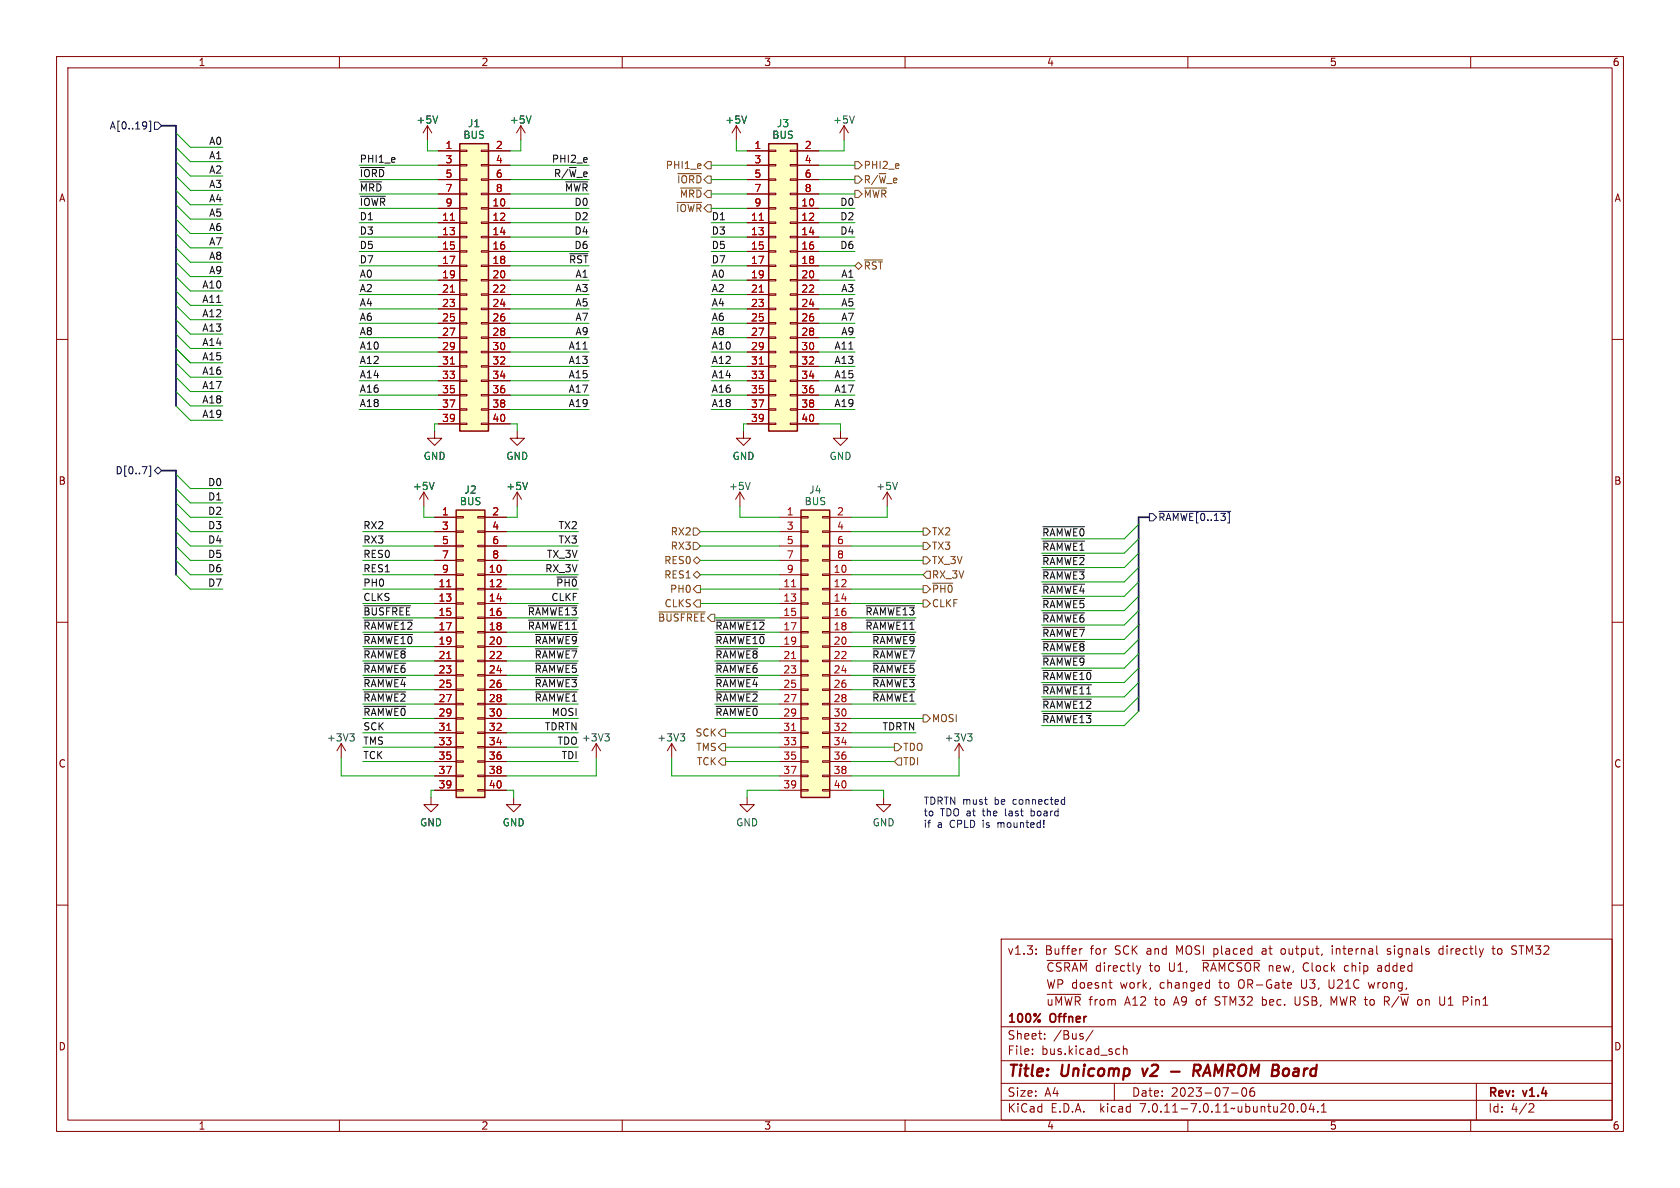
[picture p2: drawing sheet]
<svg xmlns="http://www.w3.org/2000/svg" width="297mm" height="210mm" viewBox="0 0 297 210" stroke-linecap="round" stroke-linejoin="round" font-family="sans-serif">
<g fill="none" stroke="#840000" stroke-width=".18">
<path d="M10 10h277v190h-277zM12 12h273v186h-273zM60 10v2M110 10v2M160 10v2M210 10v2M260 10v2M75.6 22.2l-.8 1.3M75.6 22.2v2.6M75.6 22.2l.7 1.3M77.5 26.7h3.8M77.5 36.8h3.8"/>
<path d="M77.5 39.4h3.8M77.5 29.2h3.8M77.5 31.8h3.8M77.5 34.3h3.8M81.3 39.2h1.2v.3h-1.2zM81.3 36.7h1.2v.3h-1.2zM81.3 34.2h1.2v.2h-1.2zM81.3 31.6h1.2v.3h-1.2zM81.3 29.1h1.2v.2h-1.2zM81.3 26.5h1.2v.3h-1.2zM85.1 39.2h1.3v.3h-1.3zM85.1 36.7h1.3v.3h-1.3z"/>
<path d="M85.1 34.2h1.3v.2h-1.3zM85.1 31.6h1.3v.3h-1.3zM85.1 29.1h1.3v.2h-1.3zM85.1 26.5h1.3v.3h-1.3zM86.4 26.7h3.8M86.4 36.8h3.8M86.4 39.4h3.8M86.4 29.2h3.8M86.4 31.8h3.8M86.4 34.3h3.8M92.1 22.2l.7 1.3M92.1 22.2v2.6"/>
<path d="M92.1 22.2l-.8 1.3M130.2 22.2l-.8 1.3M130.2 22.2v2.6M130.2 22.2l.7 1.3M132.1 26.7h3.8M132.1 36.8h3.8M132.1 39.4h3.8M132.1 29.2h3.8M132.1 31.8h3.8M132.1 34.3h3.8M135.9 39.2h1.3v.3h-1.3zM135.9 36.7h1.3v.3h-1.3z"/>
<path d="M135.9 34.2h1.3v.2h-1.3zM135.9 31.6h1.3v.3h-1.3zM135.9 29.1h1.3v.2h-1.3zM135.9 26.5h1.3v.3h-1.3zM139.7 39.2h1.3v.3h-1.3zM139.7 36.7h1.3v.3h-1.3zM139.7 34.2h1.3v.2h-1.3zM139.7 31.6h1.3v.3h-1.3zM139.7 29.1h1.3v.2h-1.3zM139.7 26.5h1.3v.3h-1.3zM141 26.7h3.8M141 36.8h3.8"/>
<path d="M141 39.4h3.8M141 29.2h3.8M141 31.8h3.8M141 34.3h3.8M149.2 22.2l.8 1.3M149.2 22.2v2.6M149.2 22.2l-.7 1.3M10 60h2M77.5 41.9h3.8M77.5 44.5h3.8M77.5 47h3.8M77.5 49.5h3.8"/>
<path d="M77.5 52.1h3.8M77.5 54.6h3.8M77.5 57.2h3.8M77.5 59.7h3.8M81.3 59.6h1.2v.2h-1.2zM81.3 57h1.2v.3h-1.2zM81.3 54.5h1.2v.2h-1.2zM81.3 51.9h1.2v.3h-1.2zM81.3 49.4h1.2v.3h-1.2zM81.3 46.9h1.2v.2h-1.2zM81.3 44.3h1.2v.3h-1.2zM81.3 41.8h1.2v.2h-1.2z"/>
<path d="M85.1 59.6h1.3v.2h-1.3zM85.1 57h1.3v.3h-1.3zM85.1 54.5h1.3v.2h-1.3zM85.1 51.9h1.3v.3h-1.3zM85.1 49.4h1.3v.3h-1.3zM85.1 46.9h1.3v.2h-1.3zM85.1 44.3h1.3v.3h-1.3zM85.1 41.8h1.3v.2h-1.3zM86.4 41.9h3.8M86.4 44.5h3.8M86.4 47h3.8M86.4 49.5h3.8"/>
<path d="M86.4 52.1h3.8M86.4 54.6h3.8M86.4 57.2h3.8M86.4 59.7h3.8M132.1 41.9h3.8M132.1 44.5h3.8M132.1 47h3.8M132.1 49.5h3.8M132.1 52.1h3.8M132.1 54.6h3.8M132.1 57.2h3.8M132.1 59.7h3.8"/>
<path d="M135.9 59.6h1.3v.2h-1.3zM135.9 57h1.3v.3h-1.3zM135.9 54.5h1.3v.2h-1.3zM135.9 51.9h1.3v.3h-1.3zM135.9 49.4h1.3v.3h-1.3zM135.9 46.9h1.3v.2h-1.3zM135.9 44.3h1.3v.3h-1.3zM135.9 41.8h1.3v.2h-1.3zM139.7 59.6h1.3v.2h-1.3zM139.7 57h1.3v.3h-1.3zM139.7 54.5h1.3v.2h-1.3zM139.7 51.9h1.3v.3h-1.3z"/>
<path d="M139.7 49.4h1.3v.3h-1.3zM139.7 46.9h1.3v.2h-1.3zM139.7 44.3h1.3v.3h-1.3zM139.7 41.8h1.3v.2h-1.3zM141 41.9h3.8M141 44.5h3.8M141 47h3.8M141 49.5h3.8M141 52.1h3.8M141 54.6h3.8M141 57.2h3.8M141 59.7h3.8"/>
<path d="M285 60h2M76.8 76.2v1.3h1.3l-1.3 1.2-1.2-1.2h1.2M77.5 62.2h3.8M77.5 64.8h3.8M77.5 67.3h3.8M77.5 69.9h3.8M77.5 72.4h3.8M77.5 74.9h3.8M81.3 74.8h1.2v.3h-1.2zM81.3 72.3h1.2v.2h-1.2zM81.3 69.7h1.2v.3h-1.2zM81.3 67.2h1.2v.2h-1.2z"/>
<path d="M81.3 64.6h1.2v.3h-1.2zM81.3 62.1h1.2v.3h-1.2zM85.1 74.8h1.3v.3h-1.3zM85.1 72.3h1.3v.2h-1.3zM85.1 69.7h1.3v.3h-1.3zM85.1 67.2h1.3v.2h-1.3zM85.1 64.6h1.3v.3h-1.3zM85.1 62.1h1.3v.3h-1.3zM86.4 62.2h3.8M86.4 64.8h3.8M86.4 67.3h3.8M86.4 69.9h3.8"/>
<path d="M86.4 72.4h3.8M86.4 74.9h3.8M91.4 76.2v1.3h1.3l-1.3 1.2-1.2-1.2h1.2M131.4 76.2v1.3h1.3l-1.3 1.2-1.2-1.2h1.2M132.1 62.2h3.8M132.1 64.8h3.8M132.1 67.3h3.8M132.1 69.9h3.8M132.1 72.4h3.8M132.1 74.9h3.8M135.9 74.8h1.3v.3h-1.3zM135.9 72.3h1.3v.2h-1.3z"/>
<path d="M135.9 69.7h1.3v.3h-1.3zM135.9 67.2h1.3v.2h-1.3zM135.9 64.6h1.3v.3h-1.3zM135.9 62.1h1.3v.3h-1.3zM139.7 74.8h1.3v.3h-1.3zM139.7 72.3h1.3v.2h-1.3zM139.7 69.7h1.3v.3h-1.3zM139.7 67.2h1.3v.2h-1.3zM139.7 64.6h1.3v.3h-1.3zM139.7 62.1h1.3v.3h-1.3zM141 62.2h3.8M141 64.8h3.8"/>
<path d="M141 67.3h3.8M141 69.9h3.8M141 72.4h3.8M141 74.9h3.8M148.6 76.2v1.3h1.3l-1.3 1.2-1.3-1.2h1.3M74.9 87l-.7 1.3M74.9 87v2.5M74.9 87l.8 1.3M76.8 91.4h3.8M76.8 94h3.8M76.8 96.5h3.8M76.8 99.1h3.8"/>
<path d="M80.6 98.9h1.3v.3h-1.3zM80.6 96.4h1.3v.2h-1.3zM80.6 93.9h1.3v.2h-1.3zM80.6 91.3h1.3v.3h-1.3zM84.5 98.9h1.2v.3h-1.2zM84.5 96.4h1.2v.2h-1.2zM84.5 93.9h1.2v.2h-1.2zM84.5 91.3h1.2v.3h-1.2zM85.7 91.4h3.8M85.7 94h3.8M85.7 96.5h3.8M85.7 99.1h3.8"/>
<path d="M91.4 87l.8 1.3M91.4 87v2.5M91.4 87l-.7 1.3M130.8 87l-.8 1.3M130.8 87v2.5M130.8 87l.8 1.3M137.8 91.4h3.8M137.8 94h3.8M137.8 96.5h3.8M137.8 99.1h3.8M141.6 98.9h1.3v.3h-1.3zM141.6 96.4h1.3v.2h-1.3z"/>
<path d="M141.6 93.9h1.3v.2h-1.3zM141.6 91.3h1.3v.3h-1.3zM145.4 98.9h1.3v.3h-1.3zM145.4 96.4h1.3v.2h-1.3zM145.4 93.9h1.3v.2h-1.3zM145.4 91.3h1.3v.3h-1.3zM146.7 91.4h3.8M146.7 94h3.8M146.7 96.5h3.8M146.7 99.1h3.8M156.8 87l.8 1.3M156.8 87v2.5"/>
<path d="M156.8 87l-.7 1.3M10 110h2M76.8 101.6h3.8M76.8 104.1h3.8M76.8 106.7h3.8M76.8 109.2h3.8M76.8 111.8h3.8M76.8 114.3h3.8M76.8 116.8h3.8M76.8 119.4h3.8M80.6 119.3h1.3v.2h-1.3zM80.6 116.7h1.3v.3h-1.3z"/>
<path d="M80.6 114.2h1.3v.2h-1.3zM80.6 111.6h1.3v.3h-1.3zM80.6 109.1h1.3v.2h-1.3zM80.6 106.6h1.3v.2h-1.3zM80.6 104h1.3v.3h-1.3zM80.6 101.5h1.3v.2h-1.3zM84.5 119.3h1.2v.2h-1.2zM84.5 116.7h1.2v.3h-1.2zM84.5 114.2h1.2v.2h-1.2zM84.5 111.6h1.2v.3h-1.2zM84.5 109.1h1.2v.2h-1.2zM84.5 106.6h1.2v.2h-1.2z"/>
<path d="M84.5 104h1.2v.3h-1.2zM84.5 101.5h1.2v.2h-1.2zM85.7 101.6h3.8M85.7 104.1h3.8M85.7 106.7h3.8M85.7 109.2h3.8M85.7 111.8h3.8M85.7 114.3h3.8M85.7 116.8h3.8M85.7 119.4h3.8M137.8 101.6h3.8M137.8 104.1h3.8"/>
<path d="M137.8 106.7h3.8M137.8 109.2h3.8M137.8 111.8h3.8M137.8 114.3h3.8M137.8 116.8h3.8M137.8 119.4h3.8M141.6 119.3h1.3v.2h-1.3zM141.6 116.7h1.3v.3h-1.3zM141.6 114.2h1.3v.2h-1.3zM141.6 111.6h1.3v.3h-1.3zM141.6 109.1h1.3v.2h-1.3zM141.6 106.6h1.3v.2h-1.3z"/>
<path d="M141.6 104h1.3v.3h-1.3zM141.6 101.5h1.3v.2h-1.3zM145.4 119.3h1.3v.2h-1.3zM145.4 116.7h1.3v.3h-1.3zM145.4 114.2h1.3v.2h-1.3zM145.4 111.6h1.3v.3h-1.3zM145.4 109.1h1.3v.2h-1.3zM145.4 106.6h1.3v.2h-1.3zM145.4 104h1.3v.3h-1.3zM145.4 101.5h1.3v.2h-1.3zM146.7 101.6h3.8M146.7 104.1h3.8"/>
<path d="M146.7 106.7h3.8M146.7 109.2h3.8M146.7 111.8h3.8M146.7 114.3h3.8M146.7 116.8h3.8M146.7 119.4h3.8M285 110h2M60.3 131.4l-.7 1.3M60.3 131.4v2.6M60.3 131.4l.8 1.3M76.8 121.9h3.8M76.8 124.5h3.8"/>
<path d="M76.8 127h3.8M76.8 129.5h3.8M76.8 132.1h3.8M76.8 134.6h3.8M76.8 137.2h3.8M76.8 139.7h3.8M80.6 139.6h1.3v.2h-1.3zM80.6 137h1.3v.3h-1.3zM80.6 134.5h1.3v.2h-1.3zM80.6 132h1.3v.2h-1.3zM80.6 129.4h1.3v.3h-1.3zM80.6 126.9h1.3v.2h-1.3z"/>
<path d="M80.6 124.3h1.3v.3h-1.3zM80.6 121.8h1.3v.2h-1.3zM84.5 139.6h1.2v.2h-1.2zM84.5 137h1.2v.3h-1.2zM84.5 134.5h1.2v.2h-1.2zM84.5 132h1.2v.2h-1.2zM84.5 129.4h1.2v.3h-1.2zM84.5 126.9h1.2v.2h-1.2zM84.5 124.3h1.2v.3h-1.2zM84.5 121.8h1.2v.2h-1.2zM85.7 121.9h3.8M85.7 124.5h3.8"/>
<path d="M85.7 127h3.8M85.7 129.5h3.8M85.7 132.1h3.8M85.7 134.6h3.8M85.7 137.2h3.8M85.7 139.7h3.8M105.4 131.4l-.8 1.3M105.4 131.4v2.6M105.4 131.4l.8 1.3M118.7 131.4l-.7 1.3M118.7 131.4v2.6M118.7 131.4l.8 1.3"/>
<path d="M137.8 121.9h3.8M137.8 124.5h3.8M137.8 127h3.8M137.8 129.5h3.8M137.8 132.1h3.8M137.8 134.6h3.8M137.8 137.2h3.8M137.8 139.7h3.8M141.6 139.6h1.3v.2h-1.3zM141.6 137h1.3v.3h-1.3zM141.6 134.5h1.3v.2h-1.3zM141.6 132h1.3v.2h-1.3z"/>
<path d="M141.6 129.4h1.3v.3h-1.3zM141.6 126.9h1.3v.2h-1.3zM141.6 124.3h1.3v.3h-1.3zM141.6 121.8h1.3v.2h-1.3zM145.4 139.6h1.3v.2h-1.3zM145.4 137h1.3v.3h-1.3zM145.4 134.5h1.3v.2h-1.3zM145.4 132h1.3v.2h-1.3zM145.4 129.4h1.3v.3h-1.3zM145.4 126.9h1.3v.2h-1.3zM145.4 124.3h1.3v.3h-1.3zM145.4 121.8h1.3v.2h-1.3z"/>
<path d="M146.7 121.9h3.8M146.7 124.5h3.8M146.7 127h3.8M146.7 129.5h3.8M146.7 132.1h3.8M146.7 134.6h3.8M146.7 137.2h3.8M146.7 139.7h3.8M169.5 131.4l-.7 1.3M169.5 131.4v2.6M169.5 131.4l.8 1.3M10 160h2"/>
<path d="M76.2 141v1.2h1.3l-1.3 1.3-1.3-1.3h1.3M90.8 141v1.2h1.3l-1.3 1.3-1.3-1.3h1.3M132.1 141v1.2h1.2l-1.2 1.3-1.3-1.3h1.3M156.2 141v1.2h1.3l-1.3 1.3-1.3-1.3h1.3M285 160h2M177 166h108v32h-108zM183.2 168.6v.1M183.2 167.8v.1M185.1 175.8h6M185.1 169.8h7.1M191.3 167.7l-.3 .1M198.1 173.7l.3 1"/>
<path d="M199 177.3h.7M199.3 176.2l-.5 1.5M203.2 170.7h.5M203.4 170.2v1.3l.2 .2M204.1 176.7h.6M204.3 176.2v1.3l.4 .2M205.7 173.7l-.5 .1-.1 .2 .1 .6 .5 .1M206.7 170.2v1.2l.2 .2 .4 .1M207.5 177.7l.5-1.5 .5 1.5M207.6 177.3h.7M212.5 169.8h10.2M213.1 171l.5 .7"/>
<path d="M213.5 170.3l-.8-.1v1.5M213.5 170.9l-.8 .1M215.1 176.9l.4 .2 .2 .3-.3 .3h-.4M215.1 176.2l.6 .1M215.5 173.7h.5M215.7 173.2v1.3l.3 .2M219.2 174.6h.5M219.2 173.3h.5M223.2 168.2v.4M223.6 176.7l.3 .3v.4l-.3 .3M226.7 167.7l-.2 .3v.4l.2 .3M229.8 176.2v1.2l-.1 .2-.5 .1"/>
<path d="M230.1 173.2v1.2l.3 .3 .4-.1 .2-.2v-1.2M230.7 170.3l.3-.1 .3 .1M231.3 171.6l-.3 .1-.3-.1M235.5 167.2v.1M235.5 167.7v1M235.8 173.2v1.2l-.1 .2-.5 .1M235.8 177.3l.5-1.1v1.5M238 170.7l.4 .1M238.4 171.6l-.4 .1M243 173.7l-.3 1-.2-.7M243.7 170.7h.3l.2 .2v.8M244.2 171.6l-.5 .1"/>
<path d="M244.2 171.1h-.5M245.2 168.6h.6M245.8 167.8l-.3-.1-.3 .2 .1 .2 .5 .2M247.3 176.1l-1.3 2M255.1 167.8l-.4-.1-.3 .3v.4l.1 .2h.6M256 177.7h.9M256 176.6l.5-.4v1.5M260.2 176.2v.1M260.2 176.7v1M263.7 167.7h.6M264 167.2v1.3l.3 .2M267.5 167.9l.5 .2 .1 .3-.3 .3h-.3"/>
<path d="M267.5 167.2l.6 .1M60 198v2M110 198v2M160 198v2M177 194.5h108M177 191.5h108M177 187.5h108M177 181.5h108M182.5 186.3v.1M182.5 185.5v.1M184.7 183.6v.1M184.7 182.8v.1"/>
<path d="M193.2 182.1l-1.2 2M197 191.5v3M197.8 185.4l.2 .1M198 186.3l-.2 .1M198.6 184.9v1.5M198.6 185.5l.2-.1 .4 .1v.9M210 198v2M217.7 193.2h1.2M219.7 192.4l.2-.1a.81 .81 0 0 1 .6 .6 .81 .81 0 0 1-.3 .8l-.2 .1a.81 .81 0 0 1-.3-1.4zM221.7 192.3a.59 .59 0 0 0-.7 .6v.6l.1 .2 .4 .1 .2-.1 .1-.5-.1-.3h-.5l-.2 .3M229.4 196.5v.1M230.2 195.2l.2-.1a.81 .81 0 0 1 .6 .6 .81 .81 0 0 1-.3 .8l-.2 .1a.81 .81 0 0 1-.3-1.4z"/>
<path d="M231.8 195l-.3 1.1h.9M232.2 195.6v1M233 196.5v.1M233.6 196.6h.9M233.6 195.5l.4-.4v1.5M260 198v2M261 191.5v6.5M270.5 195.1l.5 .1 .2 .3-1 1.1h1"/>
</g>
<path d="M201.9 188.9l.4 1.3M207 189.4h1.5M211 189.3h.8a.55 .55 0 0 0 .5-.5 .55 .55 0 0 0-.4-.6h-.7l-.3 2M211.5 189.3l.6 .9" fill="none" stroke="#840000" stroke-width=".4"/>
<g fill="none" stroke="#006464" stroke-width=".18">
<path d="M77.4 20.5l-.4 1.3M93.9 20.5l-.4 1.3M132 20.5l-.4 1.3M151 20.5l-.4 1.3M76.7 85.3l-.4 1.2M93.3 85.3l-.5 1.2M132.6 85.3l-.4 1.2M158.7 85.3l-.5 1.2M61.8 129.7h.8l-.4 .5M62.4 130.2l.2 .2v.3l-.2 .3M106.9 129.7h.8l-.4 .5M107.5 130.2l.2 .2v.3l-.2 .3"/>
<path d="M120.3 129.7h.7l-.4 .5M120.8 130.2l.2 .2v.3l-.2 .3M171.1 129.7h.7l-.4 .5M171.6 130.2l.2 .2v.3l-.2 .3"/>
</g>
<g fill="#ffffc2" stroke="#ffffc2" stroke-width=".18">
<path d="M141.6 90.2h5.1v50.8h-5.1z"/>
<path d="M135.9 25.4h5.1v50.8h-5.1z"/>
<path d="M81.3 25.4h5.1v50.8h-5.1z"/>
<path d="M80.6 90.2h5.1v50.8h-5.1z"/>
</g>
<path d="M81.3 25.4h5.1v50.8h-5.1zM135.9 25.4h5.1v50.8h-5.1zM80.6 90.2h5.1v50.8h-5.1zM141.6 90.2h5.1v50.8h-5.1z" fill="none" stroke="#840000" stroke-width=".25"/>
<path d="M79.6 39h.7M134.2 39h.8M79.6 51.7h.7M134.2 51.7h.8M79.6 64.4h.7M134.2 64.4h.8M79 103.7h.7M79 116.4h.7M139.9 103.7h.8M139.9 116.4h.8M79 129.1h.7M139.9 129.1h.8" fill="none" stroke="#a90000" stroke-width=".18"/>
<g fill="none" stroke="#725600" stroke-width=".18">
<path d="M119.6 35.8h4.4M119.8 30.7h4.2M120.3 33.2h3.7M125.1 28.6h.6v1.2h-.6l-.6-.6zM151.1 28.6h.7l.6 .6-.6 .6h-.7zM151.1 31.1h.7l.6 .7-.6 .6h-.7zM151.1 33.7h.7l.6 .6-.6 .6h-.7zM152.8 33.2h3.9M151.1 47l.7-.6 .6 .6-.6 .6zM152.8 45.9h3.2M122.6 99.1l.6-.7 .6 .7-.6 .6zM122.6 95.9h.6l.6 .6-.6 .7h-.6z"/>
<path d="M122.6 93.3h.6l.6 .7-.6 .6h-.6zM163.2 98.4h.6l.7 .7-.7 .6h-.6zM163.2 95.9h.6l.7 .6-.7 .7h-.6zM163.2 93.3h.6l.7 .7-.7 .6h-.6zM116.5 108.2h8.2M123.2 106h.6v1.3h-.6l-.6-.6zM123.2 103.5h.6v1.3h-.6l-.6-.7zM123.2 101l.6 .6-.6 .6-.6-.6zM163.2 106h.6l.7 .7-.7 .6h-.6zM163.2 103.5h.6l.7 .6-.7 .7h-.6zM163.8 101h.7v1.2h-.7l-.6-.6zM164.9 103.1h3.5"/>
<path d="M127.6 134h.7v1.3h-.7l-.6-.7zM127.6 131.4h.7v1.3h-.7l-.6-.6zM127.6 128.9h.7v1.3h-.7l-.6-.7zM158.1 131.4h.6l.7 .7-.7 .6h-.6zM158.7 134h.7v1.3h-.7l-.6-.7zM163.2 126.4h.6l.7 .6-.7 .6h-.6z"/>
</g>
<path d="M25.9 21.7v.8M25.9 22.1v.1M26.3 21.4h.4v1.8h-.4M27.3 21.6h.6l.7 .6-.7 .7h-.6zM26.3 82.4h.4v1.8h-.4M27.9 82.6l.7 .6-.7 .6-.6-.6zM203.2 90.8h.6l.7 .6-.7 .7h-.6zM204.9 90.4h12.7" fill="none" stroke="#000084" stroke-width=".18"/>
<g fill="none" stroke="#0f0f0f" stroke-width=".18">
<path d="M63.7 34.7h4.4M63.7 29.6h4.2M63.7 32.2h3.8M100 32.2h3.9M100.7 44.9h3.2M184.4 95.7h7.3M184.4 93.1h7.3M184.4 98.2h7.3M64.4 107.1h8.2M64.4 112.2h8.5M64.4 109.6h8.5M64.4 114.7h7.3"/>
<path d="M64.4 117.2h7.3M64.4 119.8h7.3M93.4 107.1h8.6M93.4 109.6h8.6M94.6 112.2h7.4M94.6 114.7h7.4M94.6 117.2h7.4M94.6 119.8h7.4M98.5 102h3.5M126.6 112.2h8.6M126.6 109.6h8.6M126.6 114.7h7.4"/>
<path d="M126.6 117.2h7.4M126.6 119.8h7.4M153.1 107.1h8.6M153.1 109.6h8.6M154.3 112.2h7.4M154.3 114.7h7.4M154.3 117.2h7.4M154.3 119.8h7.4M184.4 118.5h8.6M184.4 116h7.3M184.4 100.7h7.3M184.4 110.9h7.3"/>
<path d="M184.4 108.4h7.3M184.4 113.4h7.3M184.4 105.8h7.3M184.4 103.3h7.3M64.4 122.3h7.3M64.4 124.9h7.3M94.6 122.3h7.4M126.6 122.3h7.4M126.6 124.9h7.4M154.3 122.3h7.4M184.4 123.6h8.6M184.4 126.1h8.6"/>
<path d="M184.4 121.1h8.6"/>
</g>
<path d="M182.3 143v1.2M182.3 144.2h.1M182.4 143.4h-.1M187.8 141.3l.4 .1M188.2 140.9v1.3M188.2 142.1l-.4 .1" fill="none" stroke="#0000c2" stroke-width=".18"/>
<path d="M28.6 22.2h2.5v49.6M28.6 83.2h2.5v18.4M203.2 91.4h-1.9v34.3" fill="none" stroke="#000084" stroke-width=".3"/>
<g fill="none" stroke="#009600" stroke-width=".18">
<path d="M31.1 23.5l2.6 2.5h5.7M31.1 26l2.6 2.6h5.7M31.1 28.6l2.6 2.5h5.7M31.1 31.1l2.6 2.6h5.7M31.1 33.7l2.6 2.5h5.7M31.1 36.2l2.6 2.5h5.7M31.1 38.7l2.6 2.6h5.7M63.5 34.3h14M63.5 36.8h14M63.5 31.8h14M63.5 39.4h14M63.5 29.2h14"/>
<path d="M75.6 24.8v1.9h1.9M90.2 34.3h13.9M90.2 36.8h13.9M90.2 31.8h13.9M90.2 39.4h13.9M90.2 29.2h13.9M92.1 24.8v1.9h-1.9M125.7 34.3h6.4M125.7 36.8h6.4M125.7 31.8h6.4M125.7 39.4h6.4M125.7 29.2h6.4"/>
<path d="M130.2 24.8v1.9h1.9M144.8 34.3h6.3M144.8 36.8h6.3M144.8 31.8h6.3M144.8 39.4h6.3M144.8 29.2h6.3M149.2 24.8v1.9h-4.4M31.1 41.3l2.6 2.5h5.7M31.1 43.8l2.6 2.6h5.7M31.1 59.1l2.6 2.5h5.7M31.1 56.5l2.6 2.6h5.7M31.1 51.4l2.6 2.6h5.7"/>
<path d="M31.1 46.4l2.6 2.5h5.7M31.1 48.9l2.6 2.5h5.7M31.1 54l2.6 2.5h5.7M63.5 41.9h14M63.5 49.5h14M63.5 44.5h14M63.5 47h14M63.5 52.1h14M63.5 57.2h14M63.5 59.7h14M63.5 54.6h14M90.2 41.9h13.9"/>
<path d="M90.2 49.5h13.9M90.2 44.5h13.9M90.2 47h13.9M90.2 52.1h13.9M90.2 57.2h13.9M90.2 59.7h13.9M90.2 54.6h13.9M125.7 41.9h6.4M125.7 49.5h6.4M125.7 44.5h6.4M125.7 47h6.4M125.7 52.1h6.4"/>
<path d="M125.7 57.2h6.4M125.7 59.7h6.4M125.7 54.6h6.4M144.8 41.9h6.3M144.8 49.5h6.3M144.8 44.5h6.3M144.8 47h6.3M144.8 52.1h6.3M144.8 57.2h6.3M144.8 59.7h6.3M144.8 54.6h6.3M31.1 71.8l2.6 2.5h5.7"/>
<path d="M31.1 66.7l2.6 2.5h5.7M31.1 64.1l2.6 2.6h5.7M31.1 69.2l2.6 2.6h5.7M31.1 61.6l2.6 2.5h5.7M63.5 67.3h14M63.5 64.8h14M63.5 62.2h14M63.5 69.9h14M63.5 72.4h14M77.5 74.9h-.7v1.3M90.2 67.3h13.9M90.2 64.8h13.9"/>
<path d="M90.2 62.2h13.9M90.2 69.9h13.9M90.2 74.9h1.2v1.3M90.2 72.4h13.9M125.7 67.3h6.4M125.7 64.8h6.4M125.7 62.2h6.4M125.7 69.9h6.4M125.7 72.4h6.4M132.1 74.9h-.7v1.3M144.8 67.3h6.3M144.8 64.8h6.3"/>
<path d="M144.8 62.2h6.3M144.8 69.9h6.3M144.8 74.9h3.8v1.3M144.8 72.4h6.3M31.1 86.4l2.6 2.5h5.7M31.1 83.8l2.6 2.6h5.7M31.1 96.5l2.6 2.6h5.7M31.1 99.1l2.6 2.5h5.7M31.1 91.4l2.6 2.6h5.7M31.1 94l2.6 2.5h5.7M31.1 88.9l2.6 2.5h5.7M64.1 99.1h12.7"/>
<path d="M64.1 94h12.7M64.1 96.5h12.7M74.9 89.5v1.9h1.9M89.5 99.1h12.7M89.5 94h12.7M89.5 96.5h12.7M91.4 89.5v1.9h-1.9M123.8 99.1h14M123.8 94h14M123.8 96.5h14M130.8 89.5v1.9h7M150.5 99.1h12.7"/>
<path d="M150.5 94h12.7M150.5 96.5h12.7M156.8 89.5v1.9h-6.3M201.3 92.7l-2.5 2.6h-14.7M201.3 97.8l-2.5 2.5h-14.7M201.3 95.3l-2.5 2.5h-14.7M31.1 101.6l2.6 2.5h5.7M64.1 101.6h12.7M64.1 116.8h12.7M64.1 119.4h12.7M64.1 104.1h12.7M64.1 106.7h12.7"/>
<path d="M64.1 114.3h12.7M64.1 111.8h12.7M64.1 109.2h12.7M89.5 101.6h12.7M89.5 116.8h12.7M89.5 119.4h12.7M89.5 104.1h12.7M89.5 106.7h12.7M89.5 114.3h12.7M89.5 111.8h12.7M89.5 109.2h12.7M123.8 101.6h14"/>
<path d="M123.8 104.1h14M123.8 106.7h14M126.4 116.8h11.4M126.4 119.4h11.4M126.4 114.3h11.4M126.4 111.8h11.4M126.4 109.2h11.4M150.5 101.6h12.7M150.5 116.8h11.4M150.5 119.4h11.4M150.5 104.1h12.7M150.5 106.7h12.7"/>
<path d="M150.5 114.3h11.4M150.5 111.8h11.4M150.5 109.2h11.4M201.3 105.4l-2.5 2.6h-14.7M201.3 100.3l-2.5 2.6h-14.7M201.3 115.6l-2.5 2.5h-14.7M201.3 118.1l-2.5 2.6h-14.7M201.3 113l-2.5 2.6h-14.7M201.3 110.5l-2.5 2.5h-14.7M201.3 108l-2.5 2.5h-14.7M201.3 102.9l-2.5 2.5h-14.7M60.3 134v3.2h16.5"/>
<path d="M64.1 134.6h12.7M64.1 132.1h12.7M64.1 129.5h12.7M64.1 127h12.7M64.1 124.5h12.7M64.1 121.9h12.7M76.8 139.7h-.6v1.3M89.5 134.6h12.7M89.5 132.1h12.7M89.5 129.5h12.7M89.5 127h12.7M89.5 124.5h12.7"/>
<path d="M89.5 121.9h12.7M89.5 139.7h1.3v1.3M105.4 134v3.2h-15.9M118.7 134v3.2h19.1M126.4 127h11.4M126.4 124.5h11.4M126.4 121.9h11.4M128.3 134.6h9.5M128.3 132.1h9.5M128.3 129.5h9.5M137.8 139.7h-5.7v1.3M150.5 134.6h7.6"/>
<path d="M150.5 132.1h7.6M150.5 129.5h11.4M150.5 127h12.7M150.5 124.5h11.4M150.5 121.9h11.4M150.5 139.7h5.7v1.3M169.5 134v3.2h-19M201.3 125.7l-2.5 2.6h-14.7M201.3 123.2l-2.5 2.5h-14.7M201.3 120.7l-2.5 2.5h-14.7"/>
</g>
<g font-size="2.8" fill="#840000">
<text x="178" y="190.9">Title:</text>
<text x="187.7" y="190.9">Unicomp</text>
<text x="202.8" y="190.9">v2</text>
<text x="213.4" y="190.9">RAMROM Board</text>
</g>
<g font-size="2.1" fill="#840000">
<text x="178" y="169">v1.3:</text>
<text x="184.7" y="169">Buffer</text>
<text x="185.8" y="172">~{CSRAM}</text>
<text x="192.8" y="169">for</text>
<text x="194.5" y="172">directly</text>
<text x="197.3" y="169">SCK and</text>
<text x="204.2" y="172">to</text>
<text x="207.7" y="172">U1,</text>
<text x="208.4" y="169">MOSI placed</text>
<text x="214" y="172">~{RAMCSOR}</text>
<text x="223.8" y="169">at</text>
<text x="225.8" y="172">new,</text>
<text x="227.3" y="169">output,</text>
<text x="232" y="172">Clock</text>
<text x="236.5" y="169">internal</text>
<text x="239.5" y="172">chip</text>
<text x="245.5" y="172">added</text>
<text x="246.4" y="169">signals</text>
<text x="255.7" y="169">directly</text>
<text x="265.4" y="169">to</text>
<text x="268.9" y="169">STM32</text>
<text x="185.8" y="178">~{uMWR}</text>
<text x="185.8" y="175">WP doesnt</text>
<text x="193.4" y="178">from</text>
<text x="199" y="175">work,</text>
<text x="199.8" y="178">A12</text>
<text x="205.3" y="178">to</text>
<text x="206.1" y="175">changed</text>
<text x="208.8" y="178">A9 of</text>
<text x="216.3" y="178">STM32</text>
<text x="216.8" y="175">to</text>
<text x="220.3" y="175">OR-Gate</text>
<text x="224.8" y="178">bec.</text>
<text x="230.7" y="178">USB,</text>
<text x="231.5" y="175">U3,</text>
<text x="236.5" y="175">U21C</text>
<text x="237.2" y="178">MWR to</text>
<text x="243.8" y="175">wrong,</text>
<text x="247" y="178">R/~{W}on</text>
<text x="257.1" y="178">U1</text>
<text x="261.4" y="178">Pin1</text>
<text x="178" y="184">Sheet:</text>
<text x="178" y="181.2">100%</text>
<text x="185.7" y="181.2">Offner</text>
<text x="186.2" y="184">/Bus/</text>
<text x="178" y="186.7">File:</text>
<text x="184.1" y="186.7">bus.kicad_sch</text>
<text x="178" y="196.9">KiCad</text>
<text x="178" y="194.1">Size:</text>
<text x="184.7" y="194.1">A4</text>
<text x="185.7" y="196.9">E.D.A.</text>
<text x="194.6" y="196.9">kicad</text>
<text x="200" y="194.1">Date:</text>
<text x="201.8" y="196.9">7.0.11-7.0.11~ubuntu20.04.1</text>
<text x="207" y="194.1">2023-07-06</text>
<text x="263" y="194.3">Rev:</text>
<text x="263" y="196.9">Id:</text>
<text x="267.1" y="196.9">4/2</text>
<text x="269.4" y="194.3">v1.4</text>
</g>
<g font-size="1.8" fill="#840000">
<text x="35" y="11.9">1</text>
<text x="85" y="11.9">2</text>
<text x="135" y="11.9">3</text>
<text x="185" y="11.9">4</text>
<text x="235" y="11.9">5</text>
<text x="285" y="11.9">6</text>
<text x="10.3" y="35.9">A</text>
<text x="285.3" y="35.9">A</text>
<text x="10.3" y="85.9">B</text>
<text x="285.3" y="85.9">B</text>
<text x="10.3" y="135.9">C</text>
<text x="285.3" y="135.9">C</text>
<text x="10.3" y="185.9">D</text>
<text x="285.3" y="185.9">D</text>
<text x="35" y="199.9">1</text>
<text x="85" y="199.9">2</text>
<text x="135" y="199.9">3</text>
<text x="185" y="199.9">4</text>
<text x="235" y="199.9">5</text>
<text x="285" y="199.9">6</text>
</g>
<g font-size="1.8" fill="#000084">
<text x="19.3" y="23.1">A[0..19]</text>
<text x="20.3" y="84">D[0..7]</text>
<text x="204.7" y="92.3">~{RAMWE[0..13]}</text>
</g>
<g font-size="1.8" fill="#006464">
<text x="73.5" y="22.1">+5V</text>
<text x="82.6" y="22.7">J1</text>
<text x="90" y="22.1">+5V</text>
<text x="128.1" y="22.1">+5V</text>
<text x="137.2" y="22.7">J3</text>
<text x="147.2" y="22.1">+5V</text>
<text x="81.8" y="24.7">BUS</text>
<text x="136.4" y="24.7">BUS</text>
<text x="74.8" y="81.5">GND</text>
<text x="89.4" y="81.5">GND</text>
<text x="129.4" y="81.5">GND</text>
<text x="146.6" y="81.5">GND</text>
<text x="72.9" y="86.8">+5V</text>
<text x="81.2" y="89.5">BUS</text>
<text x="82" y="87.5">J2</text>
<text x="89.4" y="86.8">+5V</text>
<text x="128.8" y="86.8">+5V</text>
<text x="142.1" y="89.5">BUS</text>
<text x="143" y="87.5">J4</text>
<text x="154.8" y="86.8">+5V</text>
<text x="57.7" y="131.3">+3V3</text>
<text x="102.8" y="131.3">+3V3</text>
<text x="116.1" y="131.3">+3V3</text>
<text x="166.9" y="131.3">+3V3</text>
<text x="74.2" y="146.3">GND</text>
<text x="88.8" y="146.3">GND</text>
<text x="130" y="146.3">GND</text>
<text x="154.2" y="146.3">GND</text>
</g>
<g font-size="1.8" fill="#0f0f0f">
<text x="36.9" y="25.7">A0</text>
<text x="36.9" y="28.2">A1</text>
<text x="63.5" y="28.9">PHI1_e</text>
<text x="97.5" y="28.9">PHI2_e</text>
<text x="36.9" y="35.8">A4</text>
<text x="36.9" y="33.3">A3</text>
<text x="36.9" y="30.8">A2</text>
<text x="63.5" y="31.4">~{IORD}</text>
<text x="63.5" y="33.9">~{MRD}</text>
<text x="97.8" y="31.4">R/~{W}_e</text>
<text x="99.8" y="33.9">~{MWR}</text>
<text x="36.9" y="40.9">A6</text>
<text x="36.9" y="38.4">A5</text>
<text x="63.5" y="39">D1</text>
<text x="63.5" y="36.5">~{IOWR}</text>
<text x="63.5" y="41.6">D3</text>
<text x="101.5" y="41.6">D4</text>
<text x="101.5" y="39">D2</text>
<text x="101.5" y="36.5">D0</text>
<text x="125.7" y="41.6">D3</text>
<text x="125.7" y="39">D1</text>
<text x="148.4" y="36.5">D0</text>
<text x="148.4" y="39">D2</text>
<text x="148.4" y="41.6">D4</text>
<text x="36.9" y="46">A8</text>
<text x="36.9" y="43.5">A7</text>
<text x="63.5" y="46.6">D7</text>
<text x="63.5" y="44.1">D5</text>
<text x="100.5" y="46.6">~{RST}</text>
<text x="101.5" y="44.1">D6</text>
<text x="125.7" y="44.1">D5</text>
<text x="125.7" y="46.6">D7</text>
<text x="148.4" y="44.1">D6</text>
<text x="35.7" y="51.1">A10</text>
<text x="35.7" y="53.6">A11</text>
<text x="36.9" y="48.5">A9</text>
<text x="63.5" y="49.2">A0</text>
<text x="63.5" y="51.7">A2</text>
<text x="101.6" y="49.2">A1</text>
<text x="101.6" y="51.7">A3</text>
<text x="125.7" y="49.2">A0</text>
<text x="125.7" y="51.7">A2</text>
<text x="148.6" y="51.7">A3</text>
<text x="148.6" y="49.2">A1</text>
<text x="35.7" y="56.2">A12</text>
<text x="35.7" y="58.7">A13</text>
<text x="63.5" y="54.3">A4</text>
<text x="63.5" y="59.3">A8</text>
<text x="63.5" y="56.8">A6</text>
<text x="101.6" y="54.3">A5</text>
<text x="101.6" y="56.8">A7</text>
<text x="101.6" y="59.3">A9</text>
<text x="125.7" y="54.3">A4</text>
<text x="125.7" y="59.3">A8</text>
<text x="125.7" y="56.8">A6</text>
<text x="148.6" y="54.3">A5</text>
<text x="148.6" y="59.3">A9</text>
<text x="148.6" y="56.8">A7</text>
<text x="35.7" y="63.8">A15</text>
<text x="35.7" y="61.2">A14</text>
<text x="63.5" y="61.9">A10</text>
<text x="63.5" y="64.4">A12</text>
<text x="100.4" y="64.4">A13</text>
<text x="100.4" y="61.9">A11</text>
<text x="125.7" y="64.4">A12</text>
<text x="125.7" y="61.9">A10</text>
<text x="147.4" y="64.4">A13</text>
<text x="147.4" y="61.9">A11</text>
<text x="35.7" y="68.9">A17</text>
<text x="35.7" y="71.4">A18</text>
<text x="35.7" y="66.3">A16</text>
<text x="63.5" y="67">A14</text>
<text x="63.5" y="69.5">A16</text>
<text x="100.4" y="69.5">A17</text>
<text x="100.4" y="67">A15</text>
<text x="125.7" y="67">A14</text>
<text x="125.7" y="69.5">A16</text>
<text x="147.4" y="67">A15</text>
<text x="147.4" y="69.5">A17</text>
<text x="35.7" y="73.9">A19</text>
<text x="63.5" y="72">A18</text>
<text x="100.4" y="72">A19</text>
<text x="125.7" y="72">A18</text>
<text x="147.4" y="72">A19</text>
<text x="36.7" y="88.6">D1</text>
<text x="36.7" y="86">D0</text>
<text x="36.7" y="93.6">D3</text>
<text x="36.7" y="91.1">D2</text>
<text x="64.1" y="93.6">RX2</text>
<text x="98.6" y="93.6">TX2</text>
<text x="184.1" y="94.9">~{RAMWE0}</text>
<text x="36.7" y="96.2">D4</text>
<text x="36.7" y="98.7">D5</text>
<text x="36.7" y="101.3">D6</text>
<text x="64.1" y="101.3">RES1</text>
<text x="64.1" y="98.7">RES0</text>
<text x="64.1" y="96.2">RX3</text>
<text x="96.3" y="101.3">RX_3V</text>
<text x="96.6" y="98.7">TX_3V</text>
<text x="98.6" y="96.2">TX3</text>
<text x="184.1" y="97.4">~{RAMWE1}</text>
<text x="184.1" y="100">~{RAMWE2}</text>
<text x="36.7" y="103.8">D7</text>
<text x="64.1" y="106.3">CLKS</text>
<text x="64.1" y="103.8">PH0</text>
<text x="97.4" y="106.3">CLKF</text>
<text x="98.2" y="103.8">~{PH0}</text>
<text x="184.1" y="102.5">~{RAMWE3}</text>
<text x="184.1" y="107.6">~{RAMWE5}</text>
<text x="184.1" y="105.1">~{RAMWE4}</text>
<text x="64.1" y="108.9">~{BUSFREE}</text>
<text x="64.1" y="114">~{RAMWE10}</text>
<text x="64.1" y="111.4">~{RAMWE12}</text>
<text x="93.2" y="111.4">~{RAMWE11}</text>
<text x="93.2" y="108.9">~{RAMWE13}</text>
<text x="94.4" y="114">~{RAMWE9}</text>
<text x="116.2" y="110.1">~{BUSFREE}</text>
<text x="126.4" y="114">~{RAMWE10} 19</text>
<text x="126.4" y="111.4">~{RAMWE12} 17</text>
<text x="152.9" y="108.9">~{RAMWE13}</text>
<text x="152.9" y="111.4">~{RAMWE11}</text>
<text x="154.1" y="114">~{RAMWE9}</text>
<text x="184.1" y="112.7">~{RAMWE7}</text>
<text x="184.1" y="110.1">~{RAMWE6}</text>
<text x="64.1" y="119">~{RAMWE6}</text>
<text x="64.1" y="116.5">~{RAMWE8}</text>
<text x="94.4" y="119">~{RAMWE5}</text>
<text x="94.4" y="116.5">~{RAMWE7}</text>
<text x="126.4" y="119">~{RAMWE6}</text>
<text x="126.4" y="116.5">~{RAMWE8}</text>
<text x="154.1" y="116.5">~{RAMWE7}</text>
<text x="154.1" y="119">~{RAMWE5}</text>
<text x="184.1" y="117.8">~{RAMWE9}</text>
<text x="184.1" y="115.2">~{RAMWE8}</text>
<text x="64.1" y="121.6">~{RAMWE4}</text>
<text x="64.1" y="124.1">~{RAMWE2}</text>
<text x="94.4" y="121.6">~{RAMWE3}</text>
<text x="94.4" y="124.1">~{RAMWE1}</text>
<text x="126.4" y="124.1">~{RAMWE2}</text>
<text x="126.4" y="121.6">~{RAMWE4}</text>
<text x="154.1" y="121.6">~{RAMWE3}</text>
<text x="154.1" y="124.1">~{RAMWE1}</text>
<text x="184.1" y="125.4">~{RAMWE12}</text>
<text x="184.1" y="120.3">~{RAMWE10}</text>
<text x="184.1" y="122.8">~{RAMWE11}</text>
<text x="64.1" y="131.7">TMS</text>
<text x="64.1" y="129.2">SCK</text>
<text x="64.1" y="126.7">~{RAMWE0}</text>
<text x="96.2" y="129.2">TDRTN</text>
<text x="97.4" y="126.7">MOSI</text>
<text x="98.5" y="131.7">TDO</text>
<text x="126.4" y="126.7">~{RAMWE0}</text>
<text x="155.9" y="129.2">TDRTN</text>
<text x="184.1" y="127.9">~{RAMWE13}</text>
<text x="64.1" y="134.3">TCK</text>
<text x="99.2" y="134.3">TDI</text>
</g>
<g font-size="1.8" fill="#a90000">
<text x="78.7" y="26.4">1</text>
<text x="78.7" y="29">3</text>
<text x="87.6" y="26.4">2</text>
<text x="87.6" y="29">4</text>
<text x="133.3" y="26.4">1</text>
<text x="133.3" y="29">3</text>
<text x="142.2" y="26.4">2</text>
<text x="142.2" y="29">4</text>
<text x="78.7" y="31.5">5</text>
<text x="78.7" y="34">7</text>
<text x="87.6" y="31.5">6</text>
<text x="87.6" y="34">8</text>
<text x="133.3" y="31.5">5</text>
<text x="133.3" y="34">7</text>
<text x="142.2" y="31.5">6</text>
<text x="142.2" y="34">8</text>
<text x="78.1" y="39.1">11</text>
<text x="78.1" y="41.7">13</text>
<text x="78.7" y="36.6">9</text>
<text x="87" y="36.6">10</text>
<text x="87" y="39.1">12</text>
<text x="87" y="41.7">14</text>
<text x="132.7" y="39.1">11</text>
<text x="132.7" y="41.7">13</text>
<text x="133.3" y="36.6">9</text>
<text x="141.6" y="36.6">10</text>
<text x="141.6" y="39.1">12</text>
<text x="141.6" y="41.7">14</text>
<text x="78.1" y="44.2">15</text>
<text x="78.1" y="46.7">17</text>
<text x="87" y="44.2">16</text>
<text x="87" y="46.7">18</text>
<text x="132.7" y="44.2">15</text>
<text x="132.7" y="46.7">17</text>
<text x="141.6" y="44.2">16</text>
<text x="141.6" y="46.7">18</text>
<text x="78.1" y="49.3">19</text>
<text x="78.1" y="51.8">21</text>
<text x="87" y="49.3">20</text>
<text x="87" y="51.8">22</text>
<text x="132.7" y="49.3">19</text>
<text x="132.7" y="51.8">21</text>
<text x="141.6" y="49.3">20</text>
<text x="141.6" y="51.8">22</text>
<text x="78.1" y="54.4">23</text>
<text x="78.1" y="56.9">25</text>
<text x="78.1" y="59.4">27</text>
<text x="87" y="54.4">24</text>
<text x="87" y="56.9">26</text>
<text x="87" y="59.4">28</text>
<text x="132.7" y="54.4">23</text>
<text x="132.7" y="56.9">25</text>
<text x="132.7" y="59.4">27</text>
<text x="141.6" y="54.4">24</text>
<text x="141.6" y="56.9">26</text>
<text x="141.6" y="59.4">28</text>
<text x="78.1" y="62">29</text>
<text x="78.1" y="64.5">31</text>
<text x="87" y="62">30</text>
<text x="87" y="64.5">32</text>
<text x="132.7" y="62">29</text>
<text x="132.7" y="64.5">31</text>
<text x="141.6" y="62">30</text>
<text x="141.6" y="64.5">32</text>
<text x="78.1" y="67.1">33</text>
<text x="78.1" y="69.6">35</text>
<text x="87" y="67.1">34</text>
<text x="87" y="69.6">36</text>
<text x="132.7" y="67.1">33</text>
<text x="132.7" y="69.6">35</text>
<text x="141.6" y="67.1">34</text>
<text x="141.6" y="69.6">36</text>
<text x="78.1" y="72.1">37</text>
<text x="78.1" y="74.7">39</text>
<text x="87" y="72.1">38</text>
<text x="87" y="74.7">40</text>
<text x="132.7" y="72.1">37</text>
<text x="132.7" y="74.7">39</text>
<text x="141.6" y="72.1">38</text>
<text x="141.6" y="74.7">40</text>
<text x="78" y="91.2">1</text>
<text x="78" y="93.7">3</text>
<text x="86.9" y="91.2">2</text>
<text x="86.9" y="93.7">4</text>
<text x="139" y="91.2">1</text>
<text x="139" y="93.7">3</text>
<text x="147.9" y="91.2">2</text>
<text x="147.9" y="93.7">4</text>
<text x="78" y="96.3">5</text>
<text x="78" y="98.8">7</text>
<text x="78" y="101.3">9</text>
<text x="86.3" y="101.3">10</text>
<text x="86.9" y="96.3">6</text>
<text x="86.9" y="98.8">8</text>
<text x="139" y="96.3">5</text>
<text x="139" y="98.8">7</text>
<text x="139" y="101.3">9</text>
<text x="147.3" y="101.3">10</text>
<text x="147.9" y="96.3">6</text>
<text x="147.9" y="98.8">8</text>
<text x="77.4" y="103.9">11</text>
<text x="77.4" y="106.4">13</text>
<text x="86.3" y="103.9">12</text>
<text x="86.3" y="106.4">14</text>
<text x="138.4" y="103.9">11</text>
<text x="138.4" y="106.4">13</text>
<text x="147.3" y="103.9">12</text>
<text x="147.3" y="106.4">14</text>
<text x="77.4" y="109">15</text>
<text x="77.4" y="111.5">17</text>
<text x="86.3" y="109">16</text>
<text x="86.3" y="111.5">18</text>
<text x="138.4" y="109">15</text>
<text x="147.3" y="109">16</text>
<text x="147.3" y="111.5">18</text>
<text x="77.4" y="114">19</text>
<text x="77.4" y="116.6">21</text>
<text x="77.4" y="119.1">23</text>
<text x="86.3" y="114">20</text>
<text x="86.3" y="116.6">22</text>
<text x="86.3" y="119.1">24</text>
<text x="138.4" y="116.6">21</text>
<text x="138.4" y="119.1">23</text>
<text x="147.3" y="114">20</text>
<text x="147.3" y="116.6">22</text>
<text x="147.3" y="119.1">24</text>
<text x="77.4" y="121.7">25</text>
<text x="77.4" y="124.2">27</text>
<text x="86.3" y="121.7">26</text>
<text x="86.3" y="124.2">28</text>
<text x="138.4" y="121.7">25</text>
<text x="138.4" y="124.2">27</text>
<text x="147.3" y="121.7">26</text>
<text x="147.3" y="124.2">28</text>
<text x="77.4" y="126.7">29</text>
<text x="77.4" y="129.3">31</text>
<text x="77.4" y="131.8">33</text>
<text x="86.3" y="126.7">30</text>
<text x="86.3" y="129.3">32</text>
<text x="86.3" y="131.8">34</text>
<text x="138.4" y="126.7">29</text>
<text x="138.4" y="129.3">31</text>
<text x="138.4" y="131.8">33</text>
<text x="147.3" y="126.7">30</text>
<text x="147.3" y="129.3">32</text>
<text x="147.3" y="131.8">34</text>
<text x="77.4" y="134.4">35</text>
<text x="77.4" y="136.9">37</text>
<text x="86.3" y="134.4">36</text>
<text x="86.3" y="136.9">38</text>
<text x="138.4" y="134.4">35</text>
<text x="138.4" y="136.9">37</text>
<text x="147.3" y="134.4">36</text>
<text x="147.3" y="136.9">38</text>
<text x="77.4" y="139.4">39</text>
<text x="86.3" y="139.4">40</text>
<text x="138.4" y="139.4">39</text>
<text x="147.3" y="139.4">40</text>
</g>
<g font-size="1.8" fill="#725600">
<text x="117.6" y="30.1">PHI1_e</text>
<text x="119.6" y="32.6">~{IORD}</text>
<text x="120.1" y="35.2">~{MRD}</text>
<text x="152.6" y="30.1">PHI2_e</text>
<text x="152.6" y="32.6">R/~{W}_e</text>
<text x="152.6" y="35.2">~{MWR}</text>
<text x="119.4" y="37.7">~{IOWR}</text>
<text x="152.6" y="47.9">~{RST}</text>
<text x="118.5" y="94.8">RX2</text>
<text x="164.7" y="94.8">TX2</text>
<text x="117.3" y="99.9">RES0</text>
<text x="118.5" y="97.4">RX3</text>
<text x="164.7" y="99.9">TX_3V</text>
<text x="164.7" y="97.4">TX3</text>
<text x="117.3" y="102.5">RES1</text>
<text x="117.4" y="107.5">CLKS</text>
<text x="118.4" y="105">PH0</text>
<text x="164.7" y="102.5">RX_3V</text>
<text x="164.7" y="107.5">CLKF</text>
<text x="164.7" y="105">~{PH0}</text>
<text x="122.9" y="130.4">SCK</text>
<text x="164.7" y="127.9">MOSI</text>
<text x="123" y="132.9">TMS</text>
<text x="123.1" y="135.5">TCK</text>
<text x="159.6" y="135.5">TDI</text>
<text x="159.6" y="132.9">TDO</text>
</g>
<g font-size="1.8" fill="#0000c2">
<text x="163.2" y="142.3">TDRTN must</text>
<text x="175.9" y="142.3">be</text>
<text x="179.3" y="142.3">connected</text>
<text x="163.2" y="144.4">to</text>
<text x="163.2" y="146.4">if</text>
<text x="165.7" y="146.4">a</text>
<text x="166.2" y="144.4">TDO at</text>
<text x="168" y="146.4">CPLD</text>
<text x="174" y="144.4">the</text>
<text x="174" y="146.4">is</text>
<text x="176.8" y="146.4">mounted!</text>
<text x="178.2" y="144.4">last</text>
<text x="182.9" y="144.4">board</text>
</g>
</svg>
